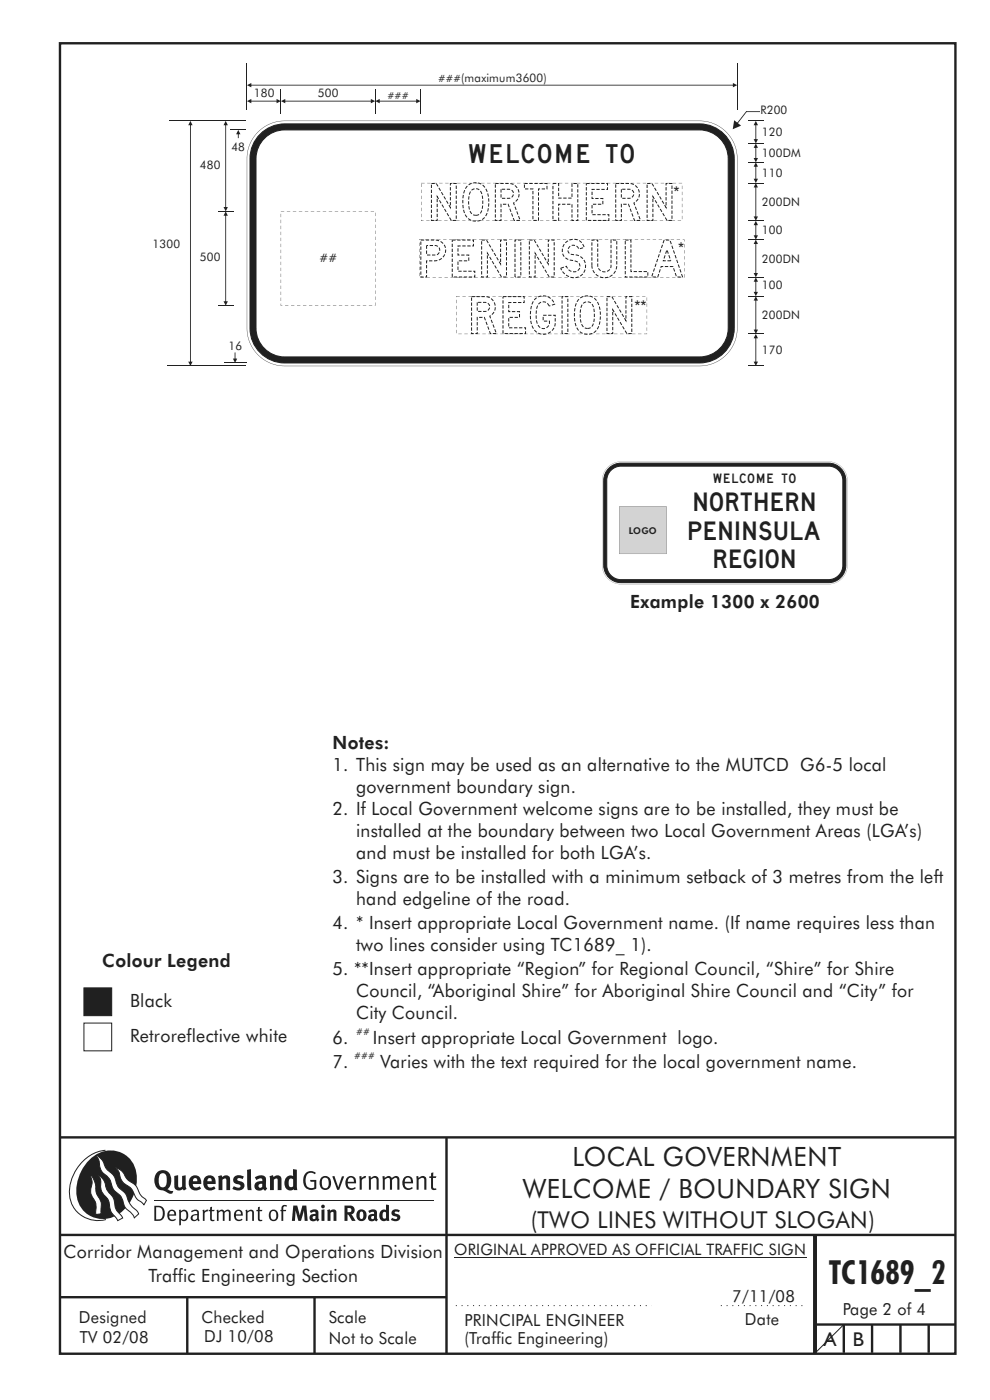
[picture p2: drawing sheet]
<svg xmlns="http://www.w3.org/2000/svg" width="210mm" height="297mm" viewBox="0 0 210 297" stroke-linecap="round" stroke-linejoin="round" font-family="sans-serif">
<g fill="none" stroke="#231f20" stroke-width=".51">
<path d="M12.7 9.2h190v278h-190zM12.7 241.3h190M94.7 241.4v45.8M12.7 262h190M12.7 275.2h82M39.7 275.2v12M66.7 275.2v12M172.7 262.2v25M173 262.1v24.9M173 281h29.7M179 281v6M185 281v6"/>
<path d="M191 281v6M197 281v6"/>
</g>
<path d="M96.3 266.7h74.7" fill="none" stroke="#231f20" stroke-width=".21"/>
<g fill="#231f20">
<path d="M64.9 248.8a1.61 1.61 0 0 1 2.1 0l-.2 .3a1.17 1.17 0 0 0-1.4-.2 1.17 1.17 0 0 0-.6 1.3 1.42 1.42 0 0 0 1.2 1.9l.7-.2v-1.2h-.8l-.1-.4h1.3v1.8a1.82 1.82 0 0 1-2.2 0 1.82 1.82 0 0 1-.6-2.1l.2-.7z" fill-rule="evenodd"/>
<path d="M68.2 249.7a1.77 1.77 0 0 0 .4 2.7 1.39 1.39 0 0 0 1.4-.5 1.39 1.39 0 0 0 .2-1.5 1.19 1.19 0 0 0-2-.7zM68.5 250a.83 .83 0 0 1 1 .1 .83 .83 0 0 1 .2 .9 .75 .75 0 0 1-.6 1.1 .75 .75 0 0 1-.8-.8v-1z" fill-rule="evenodd"/>
<path d="M70.5 249.6l.4-.1 .8 2.4 .8-2.3h.5l-1.1 2.8h-.4z" fill-rule="evenodd"/>
<path d="M73.6 249.9a1.74 1.74 0 0 0 .5 2.5l.9-.1 .5-.2-.2-.3a.89 .89 0 0 1-1.1 .2 .89 .89 0 0 1-.4-1h1.7a1.15 1.15 0 0 0-.4-1.3 1.15 1.15 0 0 0-1.5 .2zM74 250a.67 .67 0 0 1 .8-.1 .67 .67 0 0 1 .3 .8h-1.3z" fill-rule="evenodd"/>
<path d="M76.2 249.6l.4-.1 .1 .4 .5-.4h.5l-.2 .5a.61 .61 0 0 0-.8 .6v1.8h-.4z" fill-rule="evenodd"/>
<path d="M78.1 249.6l.5-.1 .1 .4a.89 .89 0 0 1 .9-.4 .89 .89 0 0 1 .7 .7v2.2h-.4v-2.2l-.1-.2-.3-.1-.8 .4v2.1h-.4z" fill-rule="evenodd"/>
<path d="M81.1 249.6l.4-.1 .1 .4a.83 .83 0 0 1 .8-.4 .83 .83 0 0 1 .7 .4 .86 .86 0 0 1 .9-.4 .86 .86 0 0 1 .7 .7v2.2h-.4l-.1-2.3a.5 .5 0 0 0-.8 0l-.2 .2v2.1h-.5v-2.2l-.4-.3-.7 .4v2.1h-.4z" fill-rule="evenodd"/>
<path d="M85.7 249.9a1.74 1.74 0 0 0 .5 2.5l.9-.1 .5-.2-.2-.3a.89 .89 0 0 1-1.1 .2 .89 .89 0 0 1-.4-1h1.7a1.15 1.15 0 0 0-.5-1.3 1.15 1.15 0 0 0-1.4 .2zM86 250a.67 .67 0 0 1 .9-.1 .67 .67 0 0 1 .3 .8h-1.3z" fill-rule="evenodd"/>
<path d="M88.3 249.6l.4-.1 .1 .4a.89 .89 0 0 1 .9-.4 .89 .89 0 0 1 .7 .7v2.2h-.4v-2.2l-.1-.2-.3-.1-.8 .4v2.1h-.4z" fill-rule="evenodd"/>
<path d="M91.5 248.8l.4-.1v.9h.7l-.2 .3h-.5v2.1l.1 .1h.5l.1 .3a.71 .71 0 0 1-1.2-.6v-1.9h-.3v-.3h.3z" fill-rule="evenodd"/>
<path d="M37 249.5l.8-.2v2a.46 .46 0 0 0 .2 .6 .46 .46 0 0 0 .6-.2v-2.2l.8-.2v2.4l.2 .5-.6 .4-.2-.4a1.03 1.03 0 0 1-1.2 .3 1.03 1.03 0 0 1-.6-1.1z" fill-rule="evenodd"/>
<path d="M40.4 249.8a1.64 1.64 0 0 0 0 2.2 1.64 1.64 0 0 0 2.3 .1l-.4-.4a.78 .78 0 0 1-.9 .3 .78 .78 0 0 1-.5-.8h1.8a1.37 1.37 0 0 0-.6-1.7 1.37 1.37 0 0 0-1.7 .3zM41 250.1a.48 .48 0 0 1 .7-.1 .48 .48 0 0 1 .2 .6h-1z" fill-rule="evenodd"/>
<path d="M43.5 249.8a1.65 1.65 0 0 0-.2 1.9 1.65 1.65 0 0 0 1.9 .8l.5-.4-.3-.4a.78 .78 0 0 1-.9 .3 .78 .78 0 0 1-.5-.8h1.8a1.37 1.37 0 0 0-.6-1.7 1.37 1.37 0 0 0-1.7 .3zM44.1 250.1a.48 .48 0 0 1 .6-.1 .48 .48 0 0 1 .2 .6h-.9z" fill-rule="evenodd"/>
<path d="M46.3 249.5l.7-.2 .1 .4a.95 .95 0 0 1 1-.3 .95 .95 0 0 1 .7 .8v2.3h-.8v-2.3l-.3-.2-.5 .3v2.2h-.8z" fill-rule="evenodd"/>
<path d="M49.7 249.7a1.73 1.73 0 0 1 2-.1l-.2 .5-.6-.2a.42 .42 0 0 0-.6 .3l.2 .3a1.23 1.23 0 0 1 1.4 1 1.47 1.47 0 0 1-2.3 .9l-.3-.2 .3-.6 .7 .3a.47 .47 0 0 0 .7-.3 .87 .87 0 0 0-1-.5l-.4-.2-.1-.4z" fill-rule="evenodd"/>
<path d="M54.1 249.8l.3 .5 .3-.2a.62 .62 0 0 1 .9 .1v.4a1.21 1.21 0 0 0-1.3 .3 1.21 1.21 0 0 0-.2 1.3 1.19 1.19 0 0 0 1.7 0l.5 .4 .4-.5-.3-.3v-1.4a.96 .96 0 0 0-1.3-1.1zM55 251.2l.6-.1v.7a.43 .43 0 0 1-.6 .1 .43 .43 0 0 1 0-.7z" fill-rule="evenodd"/>
<path d="M57.2 249.5l.7-.2 .1 .4a.95 .95 0 0 1 1-.3 .95 .95 0 0 1 .7 .8v2.3h-.8v-2.3l-.3-.2-.5 .3v2.2h-.8z" fill-rule="evenodd"/>
<path d="M62.2 248v1.5a1.29 1.29 0 0 0-1.4 .2 1.29 1.29 0 0 0-.5 1.3 1.24 1.24 0 0 0 .5 1.3 1.24 1.24 0 0 0 1.5 0l.1 .2h.7l-.1-4.3zM61.5 250.1l.4-.1 .3 .2v1.5l-.3 .1a.48 .48 0 0 1-.6-.4 1.52 1.52 0 0 1 .2-1.3z" fill-rule="evenodd"/>
<path d="M52.4 248.2l.8-.2 .2 4.5h-.8l-.1-.2z" fill-rule="evenodd"/>
</g>
<path d="M22.4 244a9 9 0 0 0-7.4 10.9 6.2 6.2 0 0 0 7.5 3.8M32.7 254.6h59.4" fill="none" stroke="#231f20" stroke-width=".21"/>
<path d="M19.1 245.9a5.7 5.7 0 0 1 6.5-1.4 5.7 5.7 0 0 1 3.4 5.7 8.6 8.6 0 0 1-6.2 8.3 5.7 5.7 0 0 1-6.5-7 9.9 9.9 0 0 1 2.8-5.6z" fill-rule="evenodd" fill="#231f20"/>
<path d="M24.4 247.7a3.1 3.1 0 0 1 2.3 2.2l.8 .7a3.2 3.2 0 0 1 2 2.4l.4 .6 1.2 1.1-.6 .9-.2-.3a3.5 3.5 0 0 1-1.9-2.1 3.8 3.8 0 0 0-2.1-2.2 3.5 3.5 0 0 1-1-2.2zM20.4 245.1a3.4 3.4 0 0 1 1.9 2.5l.7 .8a3.3 3.3 0 0 1 1.7 2.6 4.4 4.4 0 0 0 1.7 2l.3 .3a6.1 6.1 0 0 0 2.5 3.7l.2 .5-.9 .9a6.1 6.1 0 0 0-1.9-2.3l-.4-.7a3.6 3.6 0 0 0-1.9-2.8l-.6-1a3.6 3.6 0 0 0-1.9-2.8 3.7 3.7 0 0 1-.8-2.4zM21 249.3a3.4 3.4 0 0 1 1.5 2.7l.6 1a3.8 3.8 0 0 1 1.4 3.1l.3 .7 1.2 1.6-1 .5-.5-.7a3.2 3.2 0 0 1-1.3-2.8 4.3 4.3 0 0 0-1.4-2.2 4.7 4.7 0 0 1-.5-2.9zM19.2 249.3a5.1 5.1 0 0 1 1.2 3.7l.3 .7a3.1 3.1 0 0 1 .7 3l.1 .8-1.1 .2-.1-.8a3.5 3.5 0 0 0-.9-3.3 3.6 3.6 0 0 1 .1-2.5z" fill-rule="evenodd" fill="#fff" stroke="#231f20" stroke-width=".21"/>
<g fill="#231f20">
<path d="M33.4 248.7a2.51 2.51 0 0 0 .4 3.7l.8 .1a2.78 2.78 0 0 0 2 .7l.2-.6h-.6l-.7-.3a2.56 2.56 0 0 0 0-3.8 1.83 1.83 0 0 0-2.1 .2zM34 249.1a.87 .87 0 0 1 1 0 .87 .87 0 0 1 .4 .9v.4a1.17 1.17 0 0 1-.9 1.5l-.3-.1a2.38 2.38 0 0 1-.2-2.7z" fill-rule="evenodd"/>
<path d="M33.1 256.1v2.6a1.12 1.12 0 0 0 1.2-.3 1.12 1.12 0 0 0 .2-1.2l-.1-.5-.3-.4zM32.7 255.8h1.1a1.67 1.67 0 0 1 1.2 1.6 1.67 1.67 0 0 1-1.3 1.6h-1zM36.1 257.1l-.2 .5h1.1a.55 .55 0 0 0-.3-.6 .55 .55 0 0 0-.6 .1zM35.8 256.9a.95 .95 0 0 1 1.2-.1 .95 .95 0 0 1 .4 1.1h-1.5a.72 .72 0 0 0 .4 .8 .72 .72 0 0 0 .9-.2l.1 .3a1.15 1.15 0 0 1-1.5 0 1.15 1.15 0 0 1-.2-1.5zM38.4 257.3v1.2a.7 .7 0 0 0 .9 .1 .7 .7 0 0 0 .2-.9 .61 .61 0 0 0-.4-.7 .61 .61 0 0 0-.7 .3zM38 256.7l.3-.1 .1 .4a.95 .95 0 0 1 1.2-.2 .95 .95 0 0 1 .3 1.2 .92 .92 0 0 1-.5 .9 .92 .92 0 0 1-1-.1v1.1l-.4 .1zM40.9 258a.5 .5 0 0 0 .2 .8 .5 .5 0 0 0 .7-.4v-.6zM40.5 256.9a1 1 0 0 1 1.7 .3v1.4l.2 .2-.2 .3-.3-.4a.78 .78 0 0 1-1.4 0 .78 .78 0 0 1 .8-1.1h.5a.58 .58 0 0 0-.3-.7 .58 .58 0 0 0-.7 .2zM43 256.7l.3-.1 .1 .4 .3-.3 .5-.1-.2 .4a.52 .52 0 0 0-.6 .5v1.5h-.4zM44.6 256.1l.4-.1-.1 .7h.6l-.1 .2h-.5v1.5a.35 .35 0 0 0 .6 .3v.3a.57 .57 0 0 1-.6 .1 .57 .57 0 0 1-.3-.6v-1.6h-.3v-.2h.3zM45.9 256.7l.4-.1 .1 .4 .2-.2a.64 .64 0 0 1 1 .2 .7 .7 0 0 1 .8-.4 .7 .7 0 0 1 .5 .6v1.8h-.4v-1.7l-.2-.4-.7 .4v1.7h-.3v-1.7a.38 .38 0 0 0-.3-.4 .38 .38 0 0 0-.5 .2l-.1 .2v1.7h-.4zM50.2 257.1l-.2 .5h1.1a.55 .55 0 0 0-.2-.6 .55 .55 0 0 0-.7 .1zM49.9 256.9a.95 .95 0 0 1 1.2-.1 .95 .95 0 0 1 .4 1.1h-1.5a.72 .72 0 0 0 .4 .8 .72 .72 0 0 0 .9-.2l.1 .3a1.15 1.15 0 0 1-1.5 0 1.15 1.15 0 0 1-.2-1.5zM52.1 256.7l.3-.1 .1 .4a.72 .72 0 0 1 .8-.4 .72 .72 0 0 1 .6 .6v1.8h-.4v-1.6a.45 .45 0 0 0-.3-.5 .45 .45 0 0 0-.5 .2l-.2 .2v1.7h-.3zM54.7 256.1l.4-.1v.7h.6l-.1 .2h-.5v1.5a.35 .35 0 0 0 .5 .3v.3a.57 .57 0 0 1-.6 .1 .57 .57 0 0 1-.3-.6v-1.6h-.3v-.2h.3zM57.6 257.1l-.2 .7a.65 .65 0 0 0 .3 .8 .65 .65 0 0 0 .8-.2l.1-.1a.93 .93 0 0 0-.7-1.4zM57.3 256.9a1.12 1.12 0 0 1 1.4 0 1.12 1.12 0 0 1 .2 1.5 1.01 1.01 0 0 1-1.2 .6 1.01 1.01 0 0 1-.7-1.2zM59.9 255.8l.5-.2 .5 .2-.2 .2-.3-.1-.3 .2v.6h.6l-.1 .2h-.5v2.1h-.4v-2.1h-.2v-.2h.2zM62.2 255.8l-.3 3.2h.7l.1-2.3 .6 2.3h.5l.7-2.3 .1 2.3h.7l-.3-3.2h-.9l-.5 2.1-.5-2.1zM65.7 256.9l.3 .4a.51 .51 0 0 1 .5-.3 .51 .51 0 0 1 .4 .4v.1a.88 .88 0 0 0-1.1 .4 .88 .88 0 0 0 .2 1.1 .9 .9 0 0 0 1.1-.2l.3 .3 .4-.4-.3-.3v-1a.87 .87 0 0 0-.4-.9 .87 .87 0 0 0-1 .2zM66.4 258h.5v.5l-.1 .1h-.3l-.2-.2zM68.2 256.7v2.3h.6v-2.4zM68.1 255.9a.4 .4 0 0 0 .8 0 .4 .4 0 0 0-.8 0zM69.4 256.7l.1 2.3h.6v-1.7a.33 .33 0 0 1 .4-.2 .33 .33 0 0 1 .2 .3v1.6h.7v-1.7a.75 .75 0 0 0-.6-.7 .75 .75 0 0 0-.8 .2v-.3zM73.1 255.8v3.2h.6v-1.4l.3 .3 .7 1.1h.7l-.9-1.4a.94 .94 0 0 0 .7-1 .94 .94 0 0 0-.9-.8zM73.7 256.3a.51 .51 0 0 1 .7 .1 .51 .51 0 0 1-.1 .7l-.6 .1zM75.9 256.9a1.19 1.19 0 0 0-.1 1.7 1.19 1.19 0 0 0 1.7 0 1.19 1.19 0 0 0 0-1.6 1.19 1.19 0 0 0-1.6-.1zM76.5 257.1l.2-.1a.99 .99 0 0 1 0 1.6 1.06 1.06 0 0 1-.2-1.5zM78.1 256.9l.3 .4a.51 .51 0 0 1 .5-.3 .51 .51 0 0 1 .4 .4v.1a.88 .88 0 0 0-1.1 .4 .88 .88 0 0 0 .2 1.1 .9 .9 0 0 0 1.1-.2l.3 .3 .4-.4-.2-.3v-1a.87 .87 0 0 0-.5-.9 .87 .87 0 0 0-1 .2zM78.9 258h.4v.5l-.1 .1h-.3l-.2-.2zM81.9 255.5v1.2a1.2 1.2 0 0 0-1.4 .6 1.2 1.2 0 0 0 .2 1.4l.5 .3 .8-.1v.1h.6l-.1-3.4zM81.4 257.1l.5 .1-.1 1.2a.46 .46 0 0 1-.5 0 .46 .46 0 0 1-.2-.5zM83.3 256.8a.79 .79 0 0 0-.2 .9 .79 .79 0 0 0 1 .4 .33 .33 0 0 1 0 .5 .33 .33 0 0 1-.5 0l-.5-.3-.2 .5a1.15 1.15 0 0 0 1.2 .3 1.15 1.15 0 0 0 .8-1 1.49 1.49 0 0 0-1.2-.8 .4 .4 0 0 1 .3-.3 .4 .4 0 0 1 .4 .1l.2 .1 .2-.4a1.47 1.47 0 0 0-1.5 0z" fill-rule="evenodd"/>
</g>
<path d="M17.8 209.6h5.9v5.9h-5.9z" fill-rule="evenodd" fill="#231f20" stroke="#231f20" stroke-width=".21"/>
<path d="M17.8 217h5.9v5.9h-5.9z" fill-rule="evenodd" fill="#fff" stroke="#231f20" stroke-width=".21"/>
<path d="M96.7 277h41.5M152.9 277h17.4" fill="none" stroke="#231f20" stroke-width=".21" stroke-dasharray=".2 1" stroke-linecap="butt"/>
<path d="M179 281l-6 6" fill="none" stroke="#231f20" stroke-width=".21"/>
<path d="M128.9 99.1a4 4 0 0 1 2.8-1.2h44a4 4 0 0 1 4 4v18a4 4 0 0 1-4 4h-44a4 4 0 0 1-4-4v-18a4 4 0 0 1 1.2-2.8z" fill-rule="evenodd" fill="#fff"/>
<path d="M131.7 97.9h44zM175.7 97.9a4 4 0 0 1 4 4 4 4 0 0 0-1-2.6 4.2 4.2 0 0 0-3-1.4zM179.7 101.9l.1 18zM175.7 123.9a4.1 4.1 0 0 0 4.1-4 4 4 0 0 1-4.1 4zM131.7 123.9h44zM127.7 119.9a4.1 4.1 0 0 0 4 4 4 4 0 0 1-4-4zM127.7 101.9l.1 18zM128.9 99.1a3.8 3.8 0 0 1 2.8-1.2 4.1 4.1 0 0 0-4 4 4 4 0 0 1 1.2-2.8z" fill="#231f20"/>
<path d="M129.1 99.3a3.7 3.7 0 0 1 2.6-1h44a3.7 3.7 0 0 1 3.7 3.6v18a3.7 3.7 0 0 1-3.7 3.7h-44a3.7 3.7 0 0 1-3.6-3.7v-18a3.7 3.7 0 0 1 1-2.6z" fill-rule="evenodd" fill="#231f20"/>
<path d="M129.1 99.3a3.7 3.7 0 0 1 2.6-1h44a3.7 3.7 0 0 1 3.7 3.6v18a3.7 3.7 0 0 1-3.7 3.7h-44a3.7 3.7 0 0 1-3.6-3.7v-18a3.7 3.7 0 0 1 1-2.6z" fill="none" stroke="#231f20" stroke-width=".21"/>
<path d="M129.8 99.6l1.2-.6 .7-.1h44a3.1 3.1 0 0 1 3.1 3v18a3.1 3.1 0 0 1-3.1 3.1h-44a3.1 3.1 0 0 1-3-3.1v-18a3 3 0 0 1 1.1-2.3z" fill-rule="evenodd" fill="#fff"/>
<path d="M129.8 99.6l1.2-.6 .7-.1h44a3.1 3.1 0 0 1 3.1 3v18a3.1 3.1 0 0 1-3.1 3.1h-44a3.1 3.1 0 0 1-3-3.1v-18a3 3 0 0 1 1.1-2.3z" fill="none" stroke="#231f20" stroke-width=".21"/>
<path d="M131.3 107.5h10v10h-10z" fill-rule="evenodd" fill="#d1d2d4"/>
<path d="M131.3 107.5h10.1zM141.3 107.5v10zM131.3 117.5h10zM131.3 107.5l.1 10z" fill="#231f20"/>
<path d="M54.7 28a8 8 0 0 1 5.7-2.4h88a8 8 0 0 1 8 8v36a8 8 0 0 1-8 8h-88a8 8 0 0 1-8-8v-36a8 8 0 0 1 2.3-5.6z" fill-rule="evenodd" fill="#fff"/>
<path d="M60.4 25.6l88 .1zM148.4 25.6a7.9 7.9 0 0 1 8 8 8.1 8.1 0 0 0-8-8zM156.4 33.6v36zM148.4 77.6a7.9 7.9 0 0 0 5.3-2.1 8.4 8.4 0 0 0 2.7-5.9 8.1 8.1 0 0 1-8 8.1zM60.4 77.6l88 .1zM52.4 69.6a8.2 8.2 0 0 0 8 8.1 8.1 8.1 0 0 1-8-8.1zM52.4 33.6v36zM54.7 28a8 8 0 0 1 5.7-2.4v.1a7.9 7.9 0 0 0-5.4 2.1 8.4 8.4 0 0 0-2.6 5.8 8 8 0 0 1 2.3-5.6z" fill="#231f20"/>
<path d="M54.8 28.8a7.3 7.3 0 0 1 5.6-2.5h88a7.4 7.4 0 0 1 7.3 7.3v36a7.4 7.4 0 0 1-7.3 7.4h-88a7.4 7.4 0 0 1-7.4-7.4v-36a7.3 7.3 0 0 1 1.8-4.8z" fill-rule="evenodd" fill="#231f20"/>
<path d="M54.8 28.8a7.3 7.3 0 0 1 5.6-2.5h88a7.4 7.4 0 0 1 7.3 7.3v36a7.4 7.4 0 0 1-7.3 7.4h-88a7.4 7.4 0 0 1-7.4-7.4v-36a7.3 7.3 0 0 1 1.8-4.8z" fill="none" stroke="#231f20" stroke-width=".21"/>
<path d="M56.1 29.3a6.1 6.1 0 0 1 4.3-1.7h88a6.1 6.1 0 0 1 6.1 6v36a6.1 6.1 0 0 1-6.1 6.1h-88a6.1 6.1 0 0 1-6.1-6.1v-36a6.1 6.1 0 0 1 1.8-4.3z" fill-rule="evenodd" fill="#fff"/>
<path d="M56.1 29.3a6.1 6.1 0 0 1 4.3-1.7h88a6.1 6.1 0 0 1 6.1 6v36a6.1 6.1 0 0 1-6.1 6.1h-88a6.1 6.1 0 0 1-6.1-6.1v-36a6.1 6.1 0 0 1 1.8-4.3z" fill="none" stroke="#231f20" stroke-width=".21"/>
<g fill="#231f20">
<path d="M155.5 17.6l.9 .5-.9 .4zM53.3 18h102.2v.2h-102.2zM52.4 18.1l.9-.5v.9z"/>
<path d="M52.4 21.5l.9-.5v.9zM53.3 21.4h5.4v.1h-5.4zM58.7 21l.9 .5-.9 .4z"/>
</g>
<path d="M59.6 18.8v5.3" fill="none" stroke="#231f20" stroke-width=".21"/>
<g fill="#231f20">
<path d="M88.9 50.8l.7 .1zM90.2 50.8l.7 .1zM91.5 50.8l.7 .1zM92.7 50.8l.7 .1zM94 50.8l.7 .1zM95.3 50.8l.7 .1zM96.5 50.8l.7 .1zM97.8 50.8l.7 .1zM99.1 50.8l.7 .1zM100.4 50.8l.7 .1zM101.6 50.8l.7 .1zM102.9 50.8l.7 .1zM104.2 50.8l.7 .1zM105.4 50.8l.7 .1zM106.7 50.8l.7 .1zM108 50.8l.7 .1zM109.2 50.8l.7 .1zM110.5 50.8l.7 .1zM111.8 50.8l.7 .1zM113.1 50.8l.7 .1zM114.3 50.8l.7 .1zM115.6 50.8l.7 .1zM116.9 50.8l.7 .1zM118.1 50.8l.7 .1zM119.4 50.8l.7 .1zM120.7 50.8l.7 .1zM121.9 50.8l.8 .1zM123.2 50.8l.7 .1zM124.5 50.8l.7 .1zM125.8 50.8l.7 .1zM127 50.8l.7 .1zM128.3 50.8l.7 .1zM129.6 50.8l.7 .1zM130.8 50.8l.7 .1zM132.1 50.8l.7 .1zM133.4 50.8l.7 .1zM134.7 50.8l.7 .1zM135.9 50.8l.7 .1zM137.2 50.8l.7 .1zM138.5 50.8l.7 .1zM139.7 50.8l.7 .1zM141 50.8l.7 .1zM142.3 50.8l.7 .1zM143.5 50.8l.8 .1zM144.8 50.8h.4zM145.1 50.8l.1 .4zM145.1 51.8l.1 .7zM145.1 53.1l.1 .7zM145.1 54.3l.1 .7zM145.1 55.6l.1 .7zM145.1 56.9l.1 .7zM145.1 58.2v.7zM143.8 58.8l.7 .1zM142.6 58.8l.7 .1zM141.3 58.8l.7 .1zM140 58.8l.7 .1zM138.8 58.8l.7 .1zM137.5 58.8l.7 .1zM136.2 58.8l.7 .1zM134.9 58.8l.8 .1zM133.7 58.8l.7 .1zM132.4 58.8l.7 .1zM131.1 58.8l.7 .1zM129.9 58.8l.7 .1zM128.6 58.8l.7 .1zM127.3 58.8l.7 .1zM126.1 58.8l.7 .1zM124.8 58.8l.7 .1zM123.5 58.8l.7 .1zM122.2 58.8l.8 .1zM121 58.8l.7 .1zM119.7 58.8l.7 .1zM118.4 58.8l.7 .1zM117.2 58.8l.7 .1zM115.9 58.8l.7 .1zM114.6 58.8l.7 .1zM113.4 58.8l.7 .1zM112.1 58.8l.7 .1zM110.8 58.8l.7 .1zM109.5 58.8l.7 .1zM108.3 58.8l.7 .1zM107 58.8l.7 .1zM105.7 58.8l.7 .1zM104.5 58.8l.7 .1zM103.2 58.8l.7 .1zM101.9 58.8l.7 .1zM100.6 58.8l.8 .1zM99.4 58.8l.7 .1zM98.1 58.8l.7 .1zM96.8 58.8l.7 .1zM95.6 58.8l.7 .1zM94.3 58.8l.7 .1zM93 58.8l.7 .1zM91.8 58.8l.7 .1zM90.5 58.8l.7 .1zM89.2 58.8l.7 .1zM88.9 57.9l.1 .7zM88.9 56.6l.1 .7zM88.9 55.3l.1 .7zM88.9 54l.1 .8zM88.9 52.8l.1 .7zM88.9 51.5l.1 .7zM88.9 50.8l.1 .1z"/>
<path d="M96.8 62.8l.7 .1zM98.1 62.8l.7 .1zM99.4 62.8l.7 .1zM100.6 62.8l.7 .1zM101.9 62.8l.7 .1zM103.2 62.8l.7 .1zM104.5 62.8l.7 .1zM105.7 62.8l.7 .1zM107 62.8l.7 .1zM108.3 62.8l.7 .1zM109.5 62.8l.7 .1zM110.8 62.8l.7 .1zM112.1 62.8l.7 .1zM113.3 62.8l.7 .1zM114.6 62.8l.7 .1zM115.9 62.8l.7 .1zM117.2 62.8l.7 .1zM118.4 62.8l.7 .1zM119.7 62.8l.7 .1zM121 62.8l.7 .1zM122.2 62.8l.7 .1zM123.5 62.8l.7 .1zM124.8 62.8l.7 .1zM126 62.8l.7 .1zM127.3 62.8l.7 .1zM128.6 62.8l.7 .1zM129.9 62.8l.7 .1zM131.1 62.8l.7 .1zM132.4 62.8l.7 .1zM133.7 62.8l.7 .1zM134.9 62.8l.7 .1zM136.2 62.8l.7 .1zM137.2 63.1l.1 .7zM137.2 64.4l.1 .7zM137.2 65.6l.1 .8zM137.2 66.9l.1 .7zM137.2 68.2l.1 .7zM137.2 69.5l.1 .7zM137.2 70.7v.2zM136.6 70.8l.6 .1zM135.3 70.8l.8 .1zM134.1 70.8l.7 .1zM132.8 70.8l.7 .1zM131.5 70.8l.7 .1zM130.3 70.8l.7 .1zM129 70.8l.7 .1zM127.7 70.8l.7 .1zM126.5 70.8l.7 .1zM125.2 70.8l.7 .1zM123.9 70.8l.7 .1zM122.6 70.8l.8 .1zM121.4 70.8l.7 .1zM120.1 70.8l.7 .1zM118.8 70.8l.7 .1zM117.6 70.8l.7 .1zM116.3 70.8l.7 .1zM115 70.8l.7 .1zM113.8 70.8l.7 .1zM112.5 70.8l.7 .1zM111.2 70.8l.7 .1zM109.9 70.8l.7 .1zM108.7 70.8l.7 .1zM107.4 70.8l.7 .1zM106.1 70.8l.7 .1zM104.9 70.8l.7 .1zM103.6 70.8l.7 .1zM102.3 70.8l.7 .1zM101.1 70.8l.7 .1zM99.8 70.8l.7 .1zM98.5 70.8l.7 .1zM97.2 70.8l.7 .1zM96.8 70l.1 .7zM96.8 68.7l.1 .7zM96.8 67.4l.1 .7zM96.8 66.2l.1 .7zM96.8 64.9l.1 .7zM96.8 63.6l.1 .7zM96.8 62.8l.1 .2z"/>
</g>
<g fill="none" stroke="#231f20" stroke-width=".21">
<path d="M91.5 38.9h.7M91.5 39.2v.7M92.6 38.9l.3 .7M93.1 39.9l.4 .6M95.5 39.7v.7M95.8 38.9h-.3v.4M96.2 38.9l.6 .1M96.8 39.4v.7M99.1 39.5l-.4 .5M100 38.9l-.6 .3M101.1 38.8h-.7M101.4 38.8l.7 .3"/>
<path d="M102.4 39.3l.5 .5M105.1 38.9h.7M105.1 39.1v.7M106.1 38.9h.7M107.2 38.9h.7M108.3 38.9l.6 .3M109.2 39.3l.5 .6M111.2 38.9h.7M111.2 39.1v.7M112.3 38.9h.7M113.4 38.9h.7M114.4 38.9h.7"/>
<path d="M115.5 38.9h.5v.2M116 39.4v.7M117.3 39.4v.7M118 38.9h-.7v.2M118.4 38.9h.1v.6M118.5 39.8v.7M121.3 38.9v.8M121.7 38.9h.7M122.6 39.1v.7M124.4 39.7v.7M125.1 38.9h-.7v.4M125.4 38.9h.7"/>
<path d="M126.5 38.9h.7M127.5 38.9h.8M128.6 38.9h.3v.5M128.9 39.7v.5h-.3M130.6 38.9h.7M130.6 39.1v.7M131.7 38.9h.7M132.7 38.9h.7M133.8 38.9l.6 .3M134.7 39.3l.5 .6M137.3 38.9h.7M137.3 39.2v.7"/>
<path d="M138.3 38.9l.4 .7M138.8 39.9l.4 .6M141.3 39.7v.7M141.6 38.9h-.3v.4M141.9 38.9l.6 .1M142.5 39.4v.7M91.5 46.6v.2h.5M91.5 40.2v.7M91.5 41.3v.7M91.5 42.4v.7M91.5 43.4v.7M91.5 44.5v.7"/>
<path d="M91.5 45.5v.7M92.7 41.8v-.1l.3 .5M92.7 46.4v.4h-.3M92.7 42.2v.7M92.7 43.2v.7M92.7 44.3v.7M92.7 45.3v.8M93.2 42.5l.4 .6M93.6 40.8l.4 .6M93.8 43.4l.3 .6M94.2 41.7l.3 .6M94.3 44.3l.3 .6"/>
<path d="M94.7 42.6l.4 .6M94.8 45.2l.4 .6M95.2 43.5l.3 .4M95.4 46.1l.3 .7M95.5 40.8v.7M95.5 41.8v.7M95.5 42.9v.7M96.1 46.8h.7M96.8 40.4v.7M96.8 41.5v.7M96.8 42.5v.8M96.8 43.6v.7"/>
<path d="M96.8 44.7v.7M96.8 45.7v.7M98.2 42.4v.7M98.2 43.5l.1 .7M98.3 41.4l-.1 .7M98.3 44.5l.2 .7M98.6 40.3l-.2 .7M98.7 45.5l.4 .6M99.3 46.4l.6 .3M99.4 42.7v.7M99.5 43.7l.1 .7M99.5 41.6l-.1 .7"/>
<path d="M99.7 44.8l.4 .6M99.8 40.6l-.2 .7M100.2 46.8l.7 .1M100.7 40.1l-.7 .3M101 40l.7 .3M101.6 45.5l-.6 .2-.6-.1M101.9 40.5l.3 .7M102 46.7l-.7 .2M102.2 44.6l-.3 .7M102.3 41.5l.1 .7M102.4 43.6l-.1 .7M102.4 42.5v.8"/>
<path d="M102.8 46.1l-.5 .5M103 40.1l.3 .6M103.3 45.2l-.3 .6M103.5 41l.1 .7M103.6 44.2l-.2 .7M103.6 42.1l.1 .7M103.7 43.1l-.1 .7M105.1 46.5v.3h.4M105.1 40.2v.7M105.1 41.2v.7M105.1 42.3v.7M105.1 43.3v.7"/>
<path d="M105.1 44.4v.7M105.1 45.5v.7M106.3 46.5v.3h-.4M106.3 40.1v.8M106.3 41.2v.7M106.3 44.3v.7M106.3 45.4v.7M106.3 43.3v.7M106.4 40.1h.8M106.5 42.1h.7M106.7 43.3h.7M107.5 40.1l.7 .1"/>
<path d="M107.7 43.3l.3 .6M108.1 44.3l.3 .6M108.2 42l-.7 .1M108.5 45.3l.3 .6M108.5 40.3l.4 .6M108.9 46.3l.2 .5h.1M108.9 41.3l-.4 .6M109.1 42.9l-.2 .2 .2 .4M109.2 43.9l.3 .6M109.6 46.8h.7M109.6 44.8l.3 .7M109.8 42.2l-.4 .5"/>
<path d="M109.9 40.2l.2 .6M110 45.8l.2 .7M110.1 41.2l-.1 .7M111.4 40.1h.7M112.4 40.1l.6 .1M113 40.5v.7M113 41.6v.7M113 42.6v.7M113 43.7v.7M113 44.7v.7M113 45.8v.7M113.1 46.8h.7"/>
<path d="M114.2 46.1v.7M114.2 40.8v.7M114.2 41.9v.7M114.2 42.9v.7M114.2 44v.7M114.2 45v.7M114.6 40.1h-.4v.4M114.9 40.1h.7M117.3 40.5v.7M117.3 41.6v.7M117.3 42.6v.7M117.3 43.7v.7"/>
<path d="M117.3 44.7v.7M117.3 45.8v.7M117.4 46.8h.7M118.5 41.9l.6 .1M118.5 46.1l-.1 .7M118.5 40.9v.7M118.5 44v.7M118.5 45.1v.7M118.9 43.3h-.4v.4M119.2 43.3h.7M119.5 42h.7M120.3 43.3h.7"/>
<path d="M120.5 42h.7M121.3 46.5v.3h.5M121.3 40v.7M121.3 41.1v.7M121.3 43.3v.7M121.3 44.4v.7M121.3 45.5v.7M122.6 46.5v.3h-.5M122.6 40.1v.7M122.6 41.2v.7M122.6 42.3v.7M122.6 43.3v.7"/>
<path d="M122.6 44.4v.7M122.6 45.4v.7M124.4 40.8v.7M124.4 41.8v.7M124.4 42.9v.7M124.4 43.9v.7M124.4 45v.7M124.4 46v.7M124.7 46.8h.7M125.6 41.7v.4h.3M125.6 40.7v.7M125.6 43.5v.7"/>
<path d="M125.6 44.6v.7M125.7 45.5h.7M125.8 46.8h.7M125.8 43.3h.7M126.2 40.2h-.6v.1M126.3 42.1h.7M126.5 40.2h.7M126.7 45.5h.7M126.8 46.8h.7M126.8 43.3h.7M127.3 42.1h.6v.2M127.6 40.2h.7"/>
<path d="M127.8 45.5h.7M127.9 42.6v.7M127.9 46.8h.7M128.8 45.5h.4v.4M129.2 46.3v.5h-.3M130.6 46.5v.3h.5M130.6 40.2v.7M130.6 41.2v.7M130.6 42.3v.7M130.6 43.3v.7M130.6 44.4v.7M130.6 45.5v.7"/>
<path d="M131.8 46.5v.3h-.4M131.8 40.1v.8M131.8 41.2v.7M131.8 44.3v.7M131.8 45.4v.7M131.9 43.3l-.1 .7M132 40.1h.7M132 42.1h.7M132.2 43.3h.7M133 40.1l.7 .1M133.3 43.3l.2 .6M133.7 44.3l.2 .6"/>
<path d="M133.8 42l-.7 .1M134 45.3l.3 .6M134.1 40.3l.3 .6M134.4 46.3l.2 .5h.2M134.4 41.3l-.3 .6M134.6 42.9l-.1 .2 .1 .4M134.8 43.9l.2 .6M135.1 46.8h.7M135.1 44.8l.3 .7M135.4 42.2l-.5 .5M135.4 40.2l.2 .6M135.5 45.8l.3 .7"/>
<path d="M135.6 41.2l-.1 .7M137.3 46.6v.2h.5M137.3 40.2v.7M137.3 41.3v.7M137.3 42.4v.7M137.3 43.4v.7M137.3 44.5v.7M137.3 45.5v.7M138.5 41.8v-.1l.3 .5M138.5 46.4v.4h-.4M138.5 42.2v.7M138.5 43.2v.7"/>
<path d="M138.5 44.3v.7M138.5 45.3v.8M139 42.5l.3 .6M139.4 40.8l.3 .6M139.5 43.4l.4 .6M139.9 41.7l.4 .6M140 44.3l.4 .6M140.5 42.6l.3 .6M140.6 45.2l.3 .6M141 43.5l.3 .4M141.1 46.1l.4 .7M141.3 40.8v.7"/>
<path d="M141.3 41.8v.7M141.3 42.9v.7M141.8 46.8h.7M142.5 40.4v.7M142.5 41.5v.7M142.5 42.5v.8M142.5 43.6v.7M142.5 44.7v.7M142.5 45.7v.7"/>
</g>
<path d="M89.4 38.8l.7 .1zM90.6 38.8l.7 .1zM91.9 38.8l.7 .1zM93.2 38.8l.7 .1zM94.4 38.8l.7 .1zM95.7 38.8l.7 .1zM97 38.8l.7 .1zM98.3 38.8l.7 .1zM99.5 38.8l.7 .1zM100.8 38.8l.7 .1zM102.1 38.8l.7 .1zM103.3 38.8l.7 .1zM104.6 38.8l.7 .1zM105.9 38.8l.7 .1zM107.1 38.8l.7 .1zM108.4 38.8l.7 .1zM109.7 38.8l.7 .1zM111 38.8l.7 .1zM112.2 38.8l.7 .1zM113.5 38.8l.7 .1zM114.8 38.8l.7 .1zM116 38.8l.7 .1zM117.3 38.8l.7 .1zM118.6 38.8l.7 .1zM119.8 38.8l.7 .1zM121.1 38.8l.7 .1zM122.4 38.8l.7 .1zM123.7 38.8l.7 .1zM124.9 38.8l.7 .1zM126.2 38.8l.7 .1zM127.5 38.8l.7 .1zM128.7 38.8l.7 .1zM130 38.8l.7 .1zM131.3 38.8l.7 .1zM132.5 38.8l.7 .1zM133.8 38.8l.7 .1zM135.1 38.8l.7 .1zM136.4 38.8l.7 .1zM137.6 38.8l.7 .1zM138.9 38.8l.7 .1zM140.2 38.8l.7 .1zM141.4 38.8l.7 .1zM142.7 38.8l.7 .1zM144 38.8l.7 .1zM144.7 39.4v.7zM144.7 40.7v.7zM144.7 42v.7zM144.7 43.2v.7zM144.7 44.5v.7zM144.7 45.8v.7zM143.8 46.8l.7 .1zM142.5 46.8l.7 .1zM141.2 46.8l.7 .1zM140 46.8l.7 .1zM138.7 46.8l.7 .1zM137.4 46.8l.7 .1zM136.1 46.8l.7 .1zM134.9 46.8l.7 .1zM133.6 46.8l.7 .1zM132.3 46.8l.7 .1zM131.1 46.8l.7 .1zM129.8 46.8l.7 .1zM128.5 46.8l.7 .1zM127.3 46.8l.7 .1zM126 46.8l.7 .1zM124.7 46.8l.7 .1zM123.4 46.8l.7 .1zM122.2 46.8l.7 .1zM120.9 46.8l.7 .1zM119.6 46.8l.7 .1zM118.4 46.8l.7 .1zM117.1 46.8l.7 .1zM115.8 46.8l.7 .1zM114.6 46.8l.7 .1zM113.3 46.8l.7 .1zM112 46.8l.7 .1zM110.7 46.8l.7 .1zM109.5 46.8l.7 .1zM108.2 46.8l.7 .1zM106.9 46.8l.7 .1zM105.7 46.8l.7 .1zM104.4 46.8l.7 .1zM103.1 46.8l.7 .1zM101.9 46.8l.7 .1zM100.6 46.8l.7 .1zM99.3 46.8l.7 .1zM98 46.8l.7 .1zM96.8 46.8l.7 .1zM95.5 46.8l.7 .1zM94.2 46.8l.7 .1zM93 46.8l.7 .1zM91.7 46.8l.7 .1zM90.4 46.8l.7 .1zM89.4 46.8l.5 .1zM89.3 46.6l.1 .2zM89.3 45.3l.1 .8zM89.3 44.1l.1 .7zM89.3 42.8l.1 .7zM89.3 41.5l.1 .7zM89.3 40.2l.1 .7zM89.3 39l.1 .7z" fill="#231f20"/>
<g fill="none" stroke="#231f20" stroke-width=".21">
<path d="M79.6 18.8v5.3M89.2 18.8v5.3M89.3 58.6v.2h.6M89.3 50.9h.7M89.3 51.2v.7M89.3 52.3v.7M89.3 53.4v.7M89.3 54.4v.7M89.3 55.5v.7M89.3 56.5v.7M89.3 57.6v.7M90.3 50.9h.7"/>
<path d="M90.5 58.3v.5h-.3M90.5 53.1v.7M90.5 56.2v.7M90.5 57.3v.7M90.6 54.1h.7M90.7 55.3h-.2v.6M90.8 52.1h-.3v.7M91 55.3h.7M91.1 52.1h.8M91.4 50.9h.7M91.6 54.1h.7M92.2 52.1l.7 .2"/>
<path d="M92.4 50.9l.7 .2M92.8 55.3h-.7M93.1 52.5l.2 .7M93.2 53.5l-.5 .5M93.4 51.2l.6 .5M93.7 54.8l-.6 .4M94.2 51.9l.3 .7M94.3 54l-.3 .6M94.5 52.9v.7M95.9 51.7v.7M95.9 52.8v.7M95.9 53.8v.7"/>
<path d="M95.9 54.9v.7M95.9 55.9v.7M95.9 57v.7M95.9 58v.7M96.3 58.8h.7M96.6 50.9h-.7v.4M97 50.9h.7M97.1 53.7v.4h.4M97.1 52.7v.7M97.1 55.5v.7M97.1 56.6v.7M97.2 57.5h.7"/>
<path d="M97.3 58.8h.7M97.3 55.3h.7M97.7 52.2h-.6v.1M97.8 54.1h.7M98 50.9h.8M98.1 52.2h.7M98.3 57.5h.7M98.4 58.8h.7M98.4 55.3h.7M98.9 54.1h.5v.2M99.1 50.9h.7M99.1 52.2h.7"/>
<path d="M99.3 57.5h.7M99.4 54.6v.7M99.4 58.8h.7M100.2 50.9h.2v.5M100.4 57.5h.3v.4M100.4 51.7v.5h-.2M100.7 58.3v.5h-.2M102.2 58.6v.2h.5M102.2 50.9h.7M102.2 51.2v.7M102.2 52.2v.7M102.2 53.3v.7"/>
<path d="M102.2 54.4v.7M102.2 55.4v.7M102.2 56.5v.7M102.2 57.5v.7M103.2 50.9l.4 .7M103.4 53.8v-.1l.3 .5M103.4 58.4v.4h-.4M103.4 54.2v.7M103.4 55.2v.7M103.4 56.3v.7M103.4 57.3v.8M103.7 51.9l.4 .6"/>
<path d="M103.9 54.5l.3 .6M104.3 52.8l.3 .6M104.4 55.4l.4 .6M104.8 53.7l.4 .6M104.9 56.3l.4 .6M105.3 54.6l.4 .6M105.5 57.2l.3 .6M105.9 55.5l.3 .4M106 58.1l.4 .7M106.2 51.7v.7M106.2 52.8v.7M106.2 53.8v.7"/>
<path d="M106.2 54.9v.7M106.5 50.9h-.3v.4M106.7 58.8h.7M106.8 50.9l.6 .1M107.4 51.4v.7M107.4 52.4v.7M107.4 53.5v.7M107.4 54.5v.8M107.4 55.6v.7M107.4 56.7v.7M107.4 57.7v.7M109.2 58.1v.7h.2"/>
<path d="M109.2 51.7v.7M109.2 52.8v.7M109.2 53.8v.7M109.2 54.9v.7M109.2 55.9v.7M109.2 57v.7M109.5 50.9h-.3v.5M109.8 58.8h.7M109.9 50.9l.6 .1M110.5 51.4v.7M110.5 52.4v.7M110.5 53.5v.7"/>
<path d="M110.5 54.5v.7M110.5 55.6v.7M110.5 56.7v.7M110.5 57.7v.7M112.3 58.6v.2h.5M112.3 50.9h.7M112.3 51.2v.7M112.3 52.2v.7M112.3 53.3v.7M112.3 54.4v.7M112.3 55.4v.7M112.3 56.5v.7"/>
<path d="M112.3 57.5v.7M113.3 50.9l.4 .7M113.5 53.8v-.1l.3 .5M113.5 58.4v.4h-.3M113.5 54.2v.7M113.5 55.2v.7M113.5 56.3v.7M113.5 57.3v.8M113.9 51.9l.3 .6M114 54.5l.3 .6M114.4 52.8l.4 .6M114.5 55.4l.4 .6"/>
<path d="M114.9 53.7l.4 .6M115.1 56.3l.3 .6M115.5 54.6l.3 .6M115.6 57.2l.4 .6M116 55.5l.3 .4M116.1 58.1l.4 .7M116.3 51.7v.7M116.3 52.8v.7M116.3 53.8v.7M116.3 54.9v.7M116.6 50.9h-.3v.4M116.8 58.8h.7"/>
<path d="M116.9 50.9l.7 .1M117.6 51.4v.7M117.6 52.4v.7M117.6 53.5v.7M117.6 54.5v.8M117.6 55.6v.7M117.6 56.7v.7M117.6 57.7v.7M119.3 52.8v.7M119.3 57.6l.5 .5M119.4 53.8l.3 .6M119.6 56.7l-.7 .2 .2 .4"/>
<path d="M119.7 51.8l-.3 .6M119.9 54.7l.6 .3M119.9 56.6l.2-.1 .3 .4M120.1 58.3l.6 .4M120.5 53.1l.3 .7M120.5 51.1l-.6 .4M120.6 57.2l.6 .4M120.9 55.2l.7 .1M121 52.2l-.5 .6M121 58.8l.7 .1M121.1 53.9l.7 .1M121.3 52.1h.7"/>
<path d="M121.5 50.8l-.7 .1M121.8 50.8l.7 .1M121.9 55.3l.7 .3M122.1 54.1l.7 .2M122.2 57.6h-.6M122.3 52.2l.4 .5M122.7 58.7l-.6 .2M122.8 55.8l.2 .7M122.8 51l.6 .5M123 56.9l-.5 .5M123.1 54.4l.5 .5M123.6 51.8l.3 .6"/>
<path d="M123.6 58.1l-.5 .5M123.7 52.6l-.7 .2M123.9 55.2l.2 .6M124.1 57.2l-.3 .6M124.2 56.1v.8M125.6 55.6v1.4M125.6 51.4v.7M125.6 52.5v.7M125.6 53.5v.7M125.6 54.6v.7M125.8 57.3l.3 .6M126.1 50.9h-.5v.2"/>
<path d="M126.4 58.2l.5 .4M126.5 50.9h.3v.4M126.8 55.9v.7M126.8 51.7v.7M126.8 52.7v.7M126.8 53.8v.7M126.8 54.8v.7M126.9 56.9l.5 .5M127.3 58.7l.6 .2M127.7 57.6l.7 .1M129 58.8l-.7 .1M129.3 57.2l-.5 .4"/>
<path d="M129.6 56.2l-.1 .7M129.6 51.9v.7M129.6 53v.7M129.6 54.1v.7M129.6 55.1v.7M129.7 50.9l-.1 .7M129.9 58.3l-.6 .4M130 50.9h.7M130.6 57.5l-.4 .6M130.8 56.5l-.1 .6M130.8 51.2v.7M130.8 52.2v.7"/>
<path d="M130.8 53.3v.7M130.8 54.3v.7M130.8 55.4v.7M132.6 58.5v.3h.5M132.6 50.9h.7M132.6 51.1v.7M132.6 52.2v.7M132.6 53.3v.7M132.6 54.3v.7M132.6 55.4v.7M132.6 56.4v.7M132.6 57.5v.7"/>
<path d="M133.5 58.8h.7M133.7 50.9h.1v.6M133.8 57.1v.5h.3M133.8 51.8v.7M133.8 52.9v.7M133.8 54v.7M133.8 55v.7M133.8 56.1v.7M134.4 57.6h.7M134.5 58.8h.7M135.5 57.6h.7M135.6 58.8h.7"/>
<path d="M136.5 57.6h.7M136.6 58.8h.7M137.4 57.8v.7M138.4 58.8h.7M138.5 57.9l-.2 .7M138.8 56.9l-.2 .7M139.2 55.9l-.2 .7M139.5 54.9l-.2 .7M139.7 58.1l-.2 .7M139.9 53.9l-.3 .7M140.1 57.1l-.3 .7M140.2 52.9l-.2 .7"/>
<path d="M140.5 51.9l-.2 .7M140.7 56.5h-.5v.3M140.7 55.2v.1h.5M140.9 50.9l-.3 .7M141 56.5h.7M141.1 54.2l-.2 .6M141.3 50.9h.7M141.4 53.2l-.2 .6M141.5 53.1l.3 .7M141.9 54.1l.2 .7M142.1 56.5l.7 .1M142.2 51.1l.2 .7"/>
<path d="M142.2 55.1l.1 .2h-.7M142.5 52.1l.2 .7M142.9 53.1l.2 .7M142.9 56.9l.2 .7M143.2 54.1l.2 .7M143.2 57.9l.3 .7M143.5 55.1l.3 .7M143.7 58.8h.7M143.9 56.1l.2 .7M144.2 57.1l.3 .7M144.6 58.1l.1 .7M100 70.5v.3h.5"/>
<path d="M100 62.9h.7M100 63.1v.7M100 64.2v.7M100 65.2v.7M100 66.3v.7M100 67.3v.7M100 68.4v.7M100 69.5v.7M101.1 62.9h.7M101.2 70.5v.3h-.4M101.2 64.1v.8M101.2 65.2v.7"/>
<path d="M101.2 68.3v.7M101.2 69.4v.7M101.3 67.3l-.1 .7M101.4 64.1h.7M101.4 66.1h.7M101.6 67.3h.7M102.1 62.9h.8M102.5 64.1l.7 .1M102.7 67.3l.3 .6M103.1 68.3l.2 .6M103.2 66l-.7 .1M103.2 62.9l.7 .3"/>
<path d="M103.5 69.3l.2 .6M103.5 64.3l.4 .6M103.8 70.3l.2 .5h.2M103.8 65.3l-.3 .6M104.1 66.9l-.2 .2 .2 .4M104.2 63.3l.5 .6M104.2 67.9l.2 .6M104.5 70.8h.7M104.6 68.8l.2 .7M104.8 66.2l-.5 .5M104.8 64.2l.2 .6M104.9 69.8l.3 .7"/>
<path d="M105.1 65.2l-.2 .7M106.7 63.7v.7M106.7 64.8v.7M106.7 65.8v.7M106.7 66.9v.7M106.7 67.9v.7M106.7 69v.7M106.7 70v.7M107 70.8h.7M107.4 62.9h-.7v.4M107.8 62.9h.7M107.9 65.7v.4h.3"/>
<path d="M107.9 64.7v.7M107.9 67.5v.7M107.9 68.6v.7M108 69.5h.7M108.1 70.8h.7M108.1 67.3h.7M108.5 64.2h-.6v.1M108.6 66.1h.7M108.8 62.9h.7M108.8 64.2h.7M109 69.5h.7M109.1 70.8h.8"/>
<path d="M109.2 67.3h.7M109.7 66.1h.5v.2M109.9 62.9h.7M109.9 64.2h.7M110.1 69.5h.7M110.2 66.6v.7M110.2 70.8h.7M110.9 62.9h.3v.5M111.2 69.5h.3v.4M111.2 63.7v.5h-.3M111.5 70.3v.5h-.2M112.5 67v.7"/>
<path d="M112.6 66l-.1 .7M112.6 68.1l.1 .7M112.7 64.9l-.1 .7M112.8 69.1l.4 .6M113.1 63.9l-.3 .7M113.4 70l.5 .5M113.7 66.9l.1 .7M113.8 65.9l-.1 .7M113.8 68l.2 .6M113.8 63.2l-.5 .4M114 64.8l-.2 .7M114.1 69l.5 .5"/>
<path d="M114.2 70.7l.6 .2M114.8 64.1l-.6 .4M114.8 62.8l-.7 .2M114.9 69.6l.7 .1M115.1 64l.7 .1M115.2 62.8h.7M115.2 67.2v.7M115.2 66.9h.7M115.4 68.1h.7M115.9 70.8l-.7 .1M116.1 64.3l.4 .6 .2-.1M116.2 63l.6 .3"/>
<path d="M116.3 66.9h.7M116.4 69l-.5 .5M116.4 68.1h.2l-.1 .6M116.8 70.4l-.6 .3M117.1 63.6l.4 .5M117.3 66.9h.5v.2M117.5 69.6l-.4 .5M117.6 64.5l-.5 .2M117.8 68.6l-.1 .6M117.8 67.5v.7M119.2 70.1v.7h.2M119.2 63.7v.7"/>
<path d="M119.2 64.8v.7M119.2 65.8v.7M119.2 66.9v.7M119.2 67.9v.7M119.2 69v.7M119.5 62.9h-.3v.5M119.7 70.8h.7M119.8 62.9l.7 .1M120.5 63.4v.7M120.5 64.4v.7M120.5 65.5v.7M120.5 66.5v.7"/>
<path d="M120.5 67.6v.7M120.5 68.7v.7M120.5 69.7v.7M121.9 66.4l-.1 .7M121.9 67.5v.7M122 65.4l-.1 .7M122 68.5l.2 .7M122.2 64.3l-.2 .7M122.3 69.5l.4 .6M122.8 63.5l-.4 .5M123 70.4l.6 .3M123.1 66.7v.7"/>
<path d="M123.1 67.7l.2 .7M123.2 65.6l-.1 .7M123.4 68.8l.4 .6M123.5 64.6l-.3 .7M123.7 62.9l-.6 .3M123.9 70.8l.7 .1M124.3 64.1l-.6 .3M124.7 64l.6 .3M124.7 62.8h-.7M125.1 62.8l.7 .3M125.3 69.5l-.6 .2-.6-.1M125.6 64.5l.3 .7"/>
<path d="M125.6 70.7l-.7 .2M125.9 68.6l-.4 .7M126 65.5l.1 .7M126 63.3l.5 .5M126.1 67.6l-.1 .7M126.1 66.5v.8M126.5 70.1l-.6 .5M126.7 64.1l.3 .6M127 69.2l-.3 .6M127.1 65l.2 .7M127.3 68.2l-.2 .7M127.3 66.1l.1 .7"/>
<path d="M127.4 67.1l-.1 .7M128.8 70.6v.2h.5M128.8 62.9h.7M128.8 63.2v.7M128.8 64.2v.7M128.8 65.3v.7M128.8 66.4v.7M128.8 67.4v.7M128.8 68.5v.7M128.8 69.5v.7M129.8 62.9l.4 .7M130 65.8v-.1l.3 .5"/>
<path d="M130 70.4v.4h-.4M130 66.2v.7M130 67.2v.7M130 68.3v.7M130 69.3v.8M130.3 63.9l.4 .6M130.4 66.5l.4 .6M130.9 64.8l.3 .6M131 67.4l.3 .6M131.4 65.7l.4 .6M131.5 68.3l.4 .6M131.9 66.6l.4 .6"/>
<path d="M132.1 69.2l.3 .6M132.5 67.5l.3 .4M132.6 70.1l.4 .7M132.8 63.7v.7M132.8 64.8v.7M132.8 65.8v.7M132.8 66.9v.7M133.1 62.9h-.3v.4M133.3 70.8h.7M133.4 62.9l.6 .1M134 63.4v.7M134 64.4v.7"/>
<path d="M134 65.5v.7M134 66.5v.8M134 67.6v.7M134 68.7v.7M134 69.7v.7"/>
</g>
<g fill="#231f20">
<path d="M78.7 21l.9 .5-.9 .4zM60.5 21.4h18.2v.1h-18.2zM59.6 21.5l.9-.5v.9z"/>
<path d="M79.6 21.5l.9-.5v.9zM80.5 21.4h7.8v.1h-7.8zM88.3 21l.9 .5-.9 .4z"/>
<path d="M59.6 44.8h.7zM60.9 44.8h.7zM62.1 44.8h.7zM63.4 44.8h.7zM64.7 44.8h.7zM65.9 44.8h.7zM67.2 44.8h.7zM68.5 44.8h.7zM69.7 44.8h.8zM71 44.8h.7zM72.3 44.8h.7zM73.6 44.8h.7zM74.8 44.8h.7zM76.1 44.8h.7zM77.4 44.8h.7zM78.6 44.8h.7zM79.6 45.1v.7zM79.6 46.4v.7zM79.6 47.7v.7zM79.6 48.9v.7zM79.6 50.2v.7zM79.6 51.5v.7zM79.6 52.7v.7zM79.6 54v.7zM79.6 55.3v.7zM79.6 56.6v.7zM79.6 57.8v.7zM79.6 59.1v.7zM79.6 60.4v.7zM79.6 61.6v.7zM79.6 62.9v.7zM79.6 64.2v.6zM78.2 64.8h.7zM77 64.8h.7zM75.7 64.8h.7zM74.4 64.8h.7zM73.2 64.8h.7zM71.9 64.8h.7zM70.6 64.8h.7zM69.4 64.8h.7zM68.1 64.8h.7zM66.8 64.8h.7zM65.5 64.8h.7zM64.3 64.8h.7zM63 64.8h.7zM61.7 64.8h.7zM60.5 64.8h.7zM59.6 64.8h.3zM59.6 64.4v.4zM59.6 63.1v.7zM59.6 61.9v.7zM59.6 60.6v.7zM59.6 59.3v.7zM59.6 58.1v.7zM59.6 56.8v.7zM59.6 55.5v.7zM59.6 54.2v.8zM59.6 53v.7zM59.6 51.7v.7zM59.6 50.4v.7zM59.6 49.2v.7zM59.6 47.9v.7zM59.6 46.6v.7zM59.6 45.4v.7z"/>
</g>
<path d="M52.4 13.4v9.8" fill="none" stroke="#231f20" stroke-width=".21"/>
<path d="M155.7 25.5l1.5 1.2-1.8 .7zM158.2 23.6l.2 .1-2 2.6-.1-.2zM158.3 23.6h2.9v.2h-2.9z" fill="#231f20"/>
<path d="M156.4 13.4v9.8M158.7 30.4h3.3M158.7 38.8h3.3M158.7 25.6h3.3M158.7 77.6h3.3" fill="none" stroke="#231f20" stroke-width=".21"/>
<g fill="#231f20">
<path d="M160.3 25.6l.5 1h-.9zM160.2 26.6h.2v2.9h-.2zM159.9 29.5h.9l-.5 .9z"/>
<path d="M160.3 30.4l.5 1h-.9zM160.2 31.4h.2v2.1h-.2zM159.9 33.5h.9l-.5 .9z"/>
<path d="M159.9 37.9h.9l-.5 .9zM160.2 35.4h.2v2.5h-.2zM160.3 34.4l.5 1h-.9z"/>
</g>
<path d="M158.7 34.4h3.3M158.7 46.8h3.3M158.7 62.8h3.3M158.7 70.8h3.3" fill="none" stroke="#231f20" stroke-width=".21"/>
<g fill="#231f20">
<path d="M160.3 38.8l.5 1h-.9zM160.2 39.8h.2v6.1h-.2zM159.9 45.9h.9l-.5 .9z"/>
<path d="M40.4 25.6l.5 1h-1zM40.3 26.6h.2v50.1h-.2zM39.9 76.7h1l-.5 .9z"/>
<path d="M159.9 61.9h.9l-.5 .9zM160.2 59.8h.2v2.1h-.2zM160.3 58.8l.5 1h-.9z"/>
<path d="M160.3 62.8l.5 1h-.9zM160.2 63.8h.2v6.1h-.2zM159.9 69.9h.9l-.5 .9z"/>
<path d="M160.3 70.8l.5 1h-.9zM160.2 71.8h.2v4.9h-.2zM159.9 76.7h.9l-.5 .9z"/>
</g>
<path d="M36 25.6h16.2M48.9 27.6h3.3M46.2 44.8h3.4" fill="none" stroke="#231f20" stroke-width=".21"/>
<g fill="#231f20">
<path d="M50.5 27.6l.5 .9h-.9zM50.5 28.5h.1v.8h-.1z"/>
<path d="M49.4 76.1h.9l-.4 .9zM49.8 74.8h.1v1.3h-.1z"/>
</g>
<path d="M35.5 77.6h16.7M47.5 77h4.7" fill="none" stroke="#231f20" stroke-width=".21"/>
<path d="M47.9 44.8l.4 1h-.9zM47.8 45.8h.2v18.1h-.2zM47.4 63.9h.9l-.4 .9z" fill="#231f20"/>
<path d="M46.2 64.8h3.4" fill="none" stroke="#231f20" stroke-width=".21"/>
<path d="M47.4 43.9h.9l-.4 .9zM47.8 26.6h.2v17.3h-.2zM47.9 25.6l.4 1h-.9z" fill="#231f20"/>
<path d="M158.7 50.8h3.3" fill="none" stroke="#231f20" stroke-width=".21"/>
<path d="M159.9 49.9h.9l-.5 .9zM160.2 47.8h.2v2.1h-.2zM160.3 46.8l.5 1h-.9z" fill="#231f20"/>
<path d="M158.7 58.8h3.3" fill="none" stroke="#231f20" stroke-width=".21"/>
<path d="M159.9 57.9h.9l-.5 .9zM160.2 51.8h.2v6.1h-.2zM160.3 50.8l.5 1h-.9z" fill="#231f20"/>
<text font-size="7.1" fill="#231f20" x="175.8" y="272.4">TC1689_2</text>
<g font-size="5.6" fill="#231f20">
<text x="121.5" y="247.3">LOCAL GOVERNMENT</text>
<text x="110.9" y="254.1">WELCOME / BOUNDARY SIGN</text>
</g>
<text font-size="4.9" fill="#231f20" x="112.6" y="260.5">(TWO LINES WITHOUT SLOGAN)</text>
<g font-size="4.2" fill="#231f20">
<text x="174.7" y="285.6">A</text>
<text x="180.9" y="285.6">B</text>
</g>
<text font-size="4" fill="#231f20" x="99.5" y="34.5">WELCOME TO</text>
<g font-size="3.9" fill="#231f20">
<text x="147.3" y="108.5">NORTHERN</text>
<text x="146.2" y="114.5">PENINSULA</text>
<text x="151.6" y="120.5">REGION</text>
<text x="133.7" y="128.9">Example 1300 x 2600</text>
<text x="70.5" y="159">Notes:</text>
<text x="70.5" y="163.6">1. This sign may be used as an alternative to the MUTCD G6-5 local</text>
<text x="70.5" y="173">2. If Local Government welcome signs are to be installed, they must be</text>
<text x="75.5" y="168.3">government boundary sign.</text>
<text x="75.5" y="177.6">installed at the boundary between two Local Government Areas (LGA’s)</text>
<text x="75.5" y="182.3">and must be installed for both LGA’s.</text>
<text x="70.5" y="187.4">3. Signs are to be installed with a minimum setback of 3 metres from the left</text>
<text x="70.5" y="197.2">4. * Insert appropriate Local Government name. (If name requires less than</text>
<text x="75.5" y="192">hand edgeline of the road.</text>
<text x="75.5" y="201.8">two lines consider using TC1689_ 1).</text>
<text x="21.7" y="205.1">Colour Legend</text>
<text x="70.5" y="206.9">5. **Insert appropriate “Region” for Regional Council, “Shire” for Shire</text>
<text x="27.6" y="213.6">Black</text>
<text x="75.5" y="211.6">Council, “Aboriginal Shire” for Aboriginal Shire Council and “City” for</text>
<text x="27.6" y="221">Retroreflective white</text>
<text x="70.5" y="221.4">6.</text>
<text x="75.5" y="216.2">City Council.</text>
<text x="79.1" y="221.4">Insert appropriate Local Government logo.</text>
<text x="70.5" y="226.6">7.</text>
<text x="80.7" y="226.6">Varies with the text required for the local government name.</text>
<text x="13.5" y="266.8">Corridor Management and Operations Division</text>
<text x="31.5" y="271.9">Traffic Engineering Section</text>
</g>
<g font-size="3.5" fill="#231f20">
<text x="16.7" y="280.6">Designed</text>
<text x="42.7" y="280.6">Checked</text>
<text x="69.7" y="280.6">Scale</text>
<text x="98.5" y="281.3">PRINCIPAL ENGINEER</text>
<text x="155.3" y="276.2">7/11/08</text>
<text x="158" y="281.2">Date</text>
<text x="178.8" y="279">Page 2 of 4</text>
<text x="16.9" y="284.8">TV 02/08</text>
<text x="43.3" y="284.8">DJ 10/08</text>
<text x="69.7" y="285.2">Not to Scale</text>
<text x="98.5" y="285.1">(Traffic Engineering)</text>
</g>
<g font-size="3.4" fill="#231f20">
<text x="142.8" y="42">*</text>
<text x="143.9" y="53.9">*</text>
<text x="134.6" y="66.1">**</text>
<text x="96.3" y="266.3">ORIGINAL APPROVED AS OFFICIAL TRAFFIC SIGN</text>
</g>
<g font-size="2.5" fill="#231f20">
<text x="97.8" y="17.3">(maximum3600)</text>
<text x="53.8" y="20.6">180</text>
<text x="67.4" y="20.6">500</text>
<text x="161.3" y="24.2">R200</text>
<text x="161.6" y="28.9">120</text>
<text x="42.4" y="35.8">480</text>
<text x="49.1" y="32">48</text>
<text x="161.6" y="33.3">100DM</text>
<text x="161.6" y="37.5">110</text>
<text x="161.6" y="43.7">200DN</text>
<text x="32.4" y="52.5">1300</text>
<text x="161.6" y="49.7">100</text>
<text x="42.4" y="55.4">500</text>
<text x="67.7" y="55.7">##</text>
<text x="161.6" y="55.7">200DN</text>
<text x="161.6" y="61.4">100</text>
<text x="161.6" y="67.7">200DN</text>
<text x="48.5" y="74.3">16</text>
<text x="161.6" y="75.1">170</text>
</g>
<text font-size="2.1" fill="#231f20" x="93" y="17.3">###</text>
<g font-size="2" fill="#231f20">
<text x="82.2" y="20.9">###</text>
<text x="151.3" y="102.4">WELCOME TO</text>
<text x="133.4" y="113.2">LOGO</text>
</g>
<g font-size="1.9" fill="#231f20">
<text x="75.5" y="219.5">##</text>
<text x="75.1" y="224.7">###</text>
</g>
</svg>
